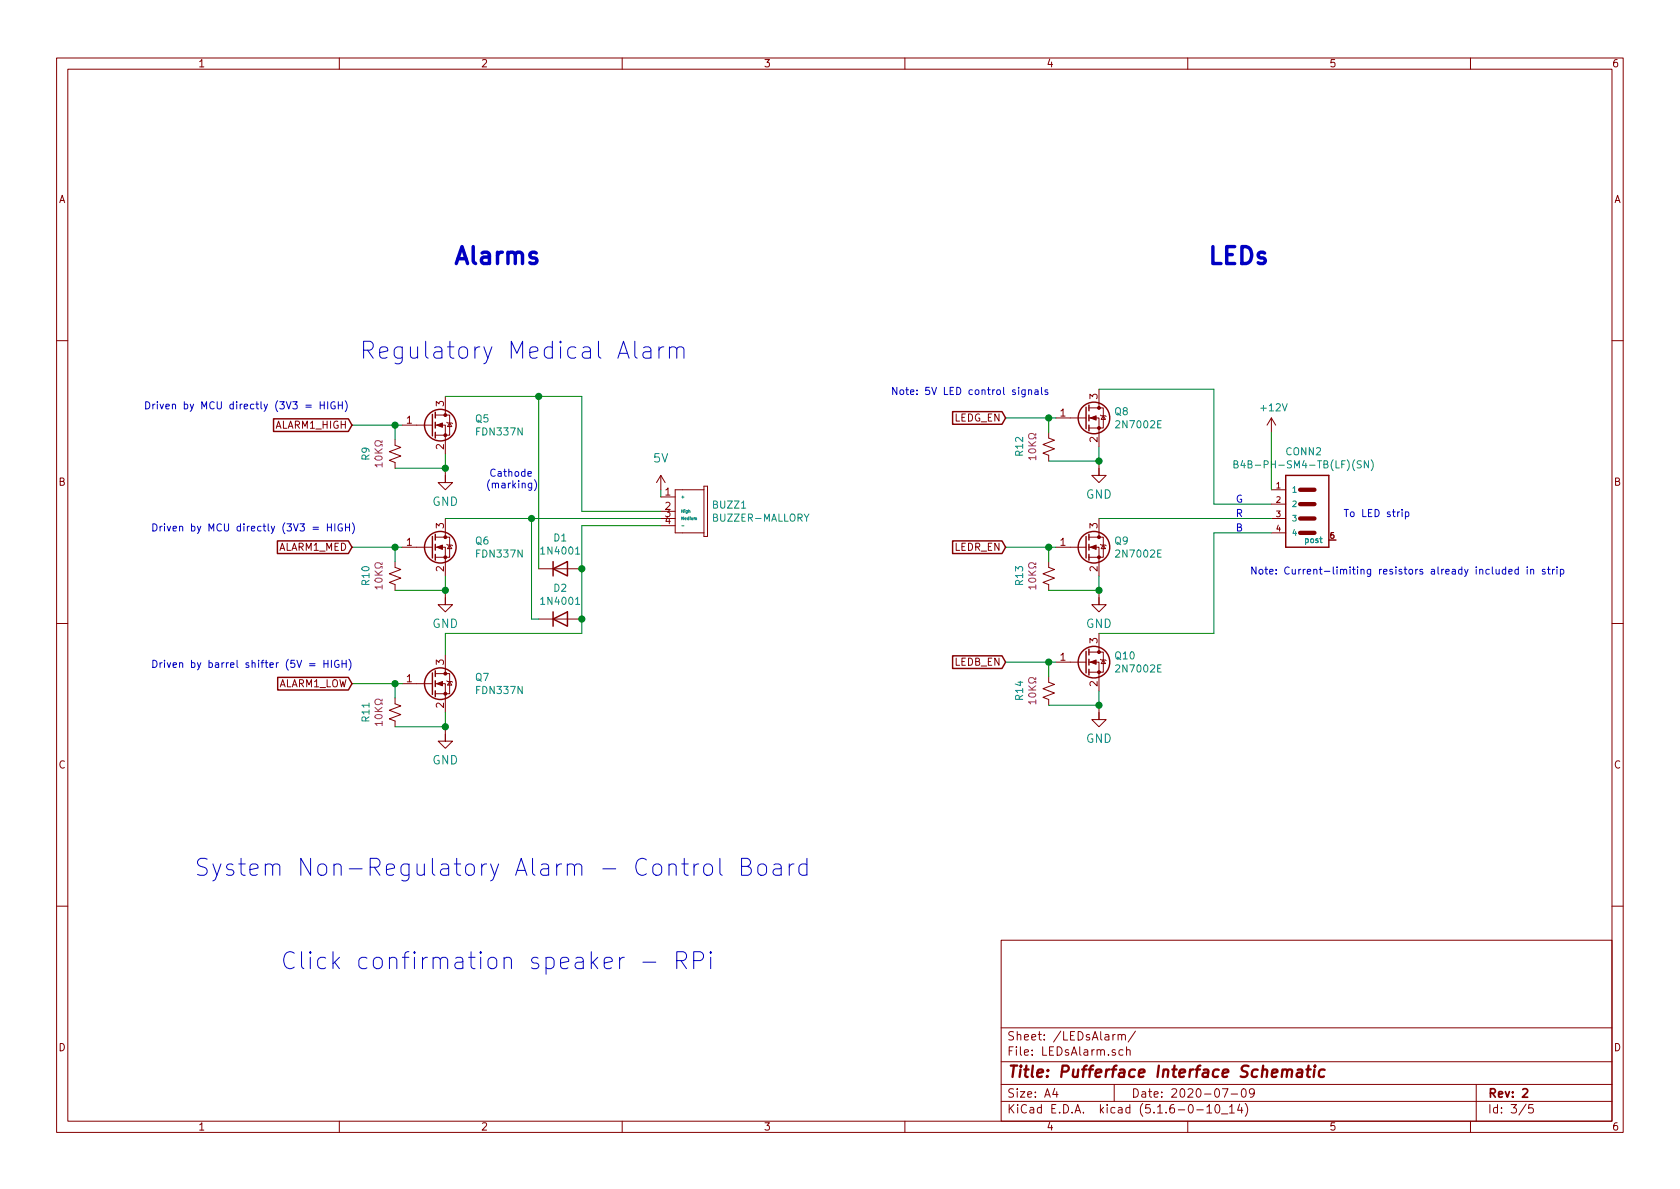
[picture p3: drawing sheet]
<svg xmlns="http://www.w3.org/2000/svg" width="297mm" height="210mm" viewBox="0 0 297 210" stroke-linecap="round" stroke-linejoin="round" font-family="sans-serif">
<g fill="none" stroke="#840000" stroke-width=".18">
<path d="M10 10.3h277v189.9h-277zM12 12.2h273v186.1h-273zM60 10.3v1.9M110 10.3v1.9M160 10.3v1.9M210 10.3v1.9M260 10.3v1.9M10 60.2h2M69.8 77.7v1l1.1 .4-2.1 .8 2.1 .7-2.1 .8 1 .4v1M71.1 75.2h5.4M77 75.2h1.7v5.1M77 73.4h2.5v3.6h-2.5"/>
<path d="M78.7 70.1v3.3M79 74.7l.1 .1h.8l.1 .1M79.5 74.8l.4 .6h-.8zM185.4 76.4v1.1l1 .3-2 .8 2 .8-2 .7 1 .4v1M186.7 73.9h5.3M192.5 73.9h1.8v5.1M192.5 72.1h2.6v3.6h-2.6M194.3 68.8v3.3M194.6 73.4l.1 .1h.8l.1 .2M195.1 73.5l.4 .7h-.8zM224.8 73.9l-.8 1.3M224.8 73.9v2.5"/>
<path d="M224.8 73.9l.8 1.3M285 60.2h2M69.8 99.3v1l1.1 .4-2.1 .8 2.1 .7-2.1 .8 1 .4v1M71.1 96.8h5.4M77 96.8h1.7v5M77 95h2.5v3.5h-2.5M78.7 82.8v2.5h-1.2l1.2 1.3 1.3-1.3h-1.3v-1.2M78.7 91.7v3.3M79 96.3l.1 .1h.8l.1 .1M79.5 96.4l.4 .6h-.8zM116.8 87.9h2.6M116.8 90.4h2.6"/>
<path d="M116.8 91.7h2.6M116.8 93h2.6M116.8 84.1l-.7 1.2M116.8 84.1l.8 1.2M116.8 84.1v2.5M119.4 86.6h1.2zM119.4 94.2h1.2zM119.4 86.6v7.6M120.6 86.6h3.9M120.6 94.2h3.9M124.5 86h.6v8.9h-.6zM185.4 99.3v1l1 .4-2 .8 2 .7-2 .8 1 .4v1"/>
<path d="M186.7 96.8h5.3M192.5 96.8h1.8v5M192.5 95h2.6v3.5h-2.6M194.3 81.5v2.6h-1.3l1.3 1.2 1.3-1.2h-1.3v-1.3M194.3 91.7v3.3M194.6 96.3l.1 .1h.8l.1 .1M195.1 96.4l.4 .6h-.8zM224.8 86.6h2.5M224.8 94.2h2.5M224.8 91.7h2.5M224.8 89.1h2.5M10 110.3h2"/>
<path d="M77 119.1h2.5v3.6h-2.5M78.7 104.4v2.5h-1.2l1.2 1.3 1.3-1.3h-1.3v-1.2M78.7 115.8v3.3M95.2 100.6h7.7M95.2 109.5h7.7M185.4 119.6v1l1 .4-2 .8 2 .7-2 .8 1 .4v1M186.7 117.1h5.3M192.5 117.1h1.8v5.1M192.5 115.3h2.6v3.6h-2.6M194.3 104.4v2.5h-1.3l1.3 1.3 1.3-1.3h-1.3v-1.2M194.3 112v3.3M194.6 116.6l.1 .1h.8l.1 .1"/>
<path d="M195.1 116.7l.4 .6h-.8zM285 110.3h2M69.8 123.4v1.1l1.1 .3-2.1 .8 2.1 .8-2.1 .7 1 .4v1M71.1 120.9h5.4M77 120.9h1.7v5.1M78.7 128.5v2.6h-1.2l1.2 1.2 1.3-1.2h-1.3v-1.3M79 120.4l.1 .1h.8l.1 .1M79.5 120.5l.4 .7h-.8zM194.3 124.7v2.5h-1.3l1.3 1.3 1.3-1.3h-1.3v-1.2M10 160.2h2M177 166.3h108v32h-108zM285 160.2h2"/>
<path d="M60 198.3v1.9M110 198.3v1.9M160 198.3v1.9M177 194.8h108M177 191.8h108M177 187.8h108M177 181.8h108M186.5 192.5l-.4 1h1M186.8 193v1M197 191.8v3M197.2 182.9l-.4 .2v.1M197.7 183.1l.2-.2 .4 .1v.9"/>
<path d="M197.7 182.9v1M198.3 183.1a.36 .36 0 0 1 .4-.2 .36 .36 0 0 1 .3 .2v.8M198.6 185.7l-.5-.1-.3 .3 .2 .6h.6M199.2 185.7l.2-.1 .4 .1v.9M199.2 185.1v1.5M200.8 182.3l-1.3 2M210 198.3v1.9M211.6 196.3h1.2M213.4 195.8l.4-.5v1.5M213.4 196.8h.8M215 195.4l.3-.1a.94 .94 0 0 1 0 1.5 .8 .8 0 0 1-.6-.6 .8 .8 0 0 1 .3-.8zM216 197h1.1"/>
<path d="M216.1 192.5h1l-.6 1.5M217.4 195.8l.4-.5v1.5M217.4 196.8h.8M217.7 193.5h1.1M219.2 195.2l-.4 1.1h.9M219.5 195.8v1M219.6 192.7l.4-.2a.94 .94 0 0 1 0 1.5 .82 .82 0 0 1-.4-1.3zM220.2 195.1a1.71 1.71 0 0 1 0 2.3M221.8 193.2l-.3 .3h-.3l-.3-.3v-.4l.2-.2 .4-.1 .2 .2a1.13 1.13 0 0 1-.2 1.2l-.4 .1M260 198.3v1.9M261 191.8v6.5M269.8 195.2l-1.2 2"/>
<path d="M271 195.3h-.7v.7l.2-.1 .5 .1 .1 .2-.1 .5-.2 .1-.5-.1"/>
</g>
<path d="M269.2 192.7l.3-.2h.3l.3 .5-.9 1h.9" fill="none" stroke="#840000" stroke-width=".3"/>
<path d="M226.8 189.3a.5 .5 0 0 1 .8 .1l-.1 1M227.6 189.4a.47 .47 0 0 1 .4-.3 .47 .47 0 0 1 .5 .3l-.2 1M229.4 189.2h.8l-.1 1.2M230.3 189.6l-.7 .1a.4 .4 0 0 0-.4 .3 .4 .4 0 0 0 .3 .4l.7-.1M231 189.1h.7M231.4 188.4l-.3 1.8 .1 .1 .4 .1M232.4 189.1l-.1 1.3M232.5 188.4l-.1 .1 .1 .1v-.2v.2M234.2 189.2a.68 .68 0 0 0-1 .3v.8l.3 .1 .6-.1" fill="none" stroke="#840000" stroke-width=".41"/>
<path d="M101.8 98h.7M120.5 93h.4M122.9 91.6h.2l.1 .3M142.2 90.9l.4 .7 .4-.7M218.2 82.1l.5-.1 .1-.2v-.2l-.6-.1v1.2h.5l.2-.2v-.2l-.3-.2M219.7 81.4l-.3 .9h.8M242 81.5v1.2l-.8-1.2v1.2M242.4 81.3a1.47 1.47 0 0 1 0 1.9M101.8 106.9h.7" fill="none" stroke="#008484" stroke-width=".18"/>
<g fill="none" stroke="#840000" stroke-width=".25">
<path d="M48.4 74.1h13.2l.6 1.1-.6 1.1h-13.2zM76.5 73.3v3.8M77 72.9v1M77 74.7v1M77 76.4v1.1M168.4 72.8h8.8l.6 1.1-.6 1.1h-8.8zM192 72v3.8M192.5 71.6v1M192.5 73.4v1M192.5 75.2v1M49 95.7h12.6l.6 1.1-.6 1.1h-12.6zM76.5 94.9v3.8"/>
<path d="M77 94.5v1M77 96.3v1M77 98v1.1M97.8 99.3v2.5M168.4 95.7h8.8l.6 1.1-.6 1.1h-8.8zM192 94.9v3.8M192.5 94.5v1M192.5 96.3v1M192.5 98v1.1M227.3 84.1h7.6v12.7h-7.6zM49.1 119.8h12.5l.6 1.1-.6 1.1h-12.5zM76.5 119v3.8"/>
<path d="M77 118.6v1M97.8 100.6l2.5-1.3v2.5zM97.8 109.5l2.5-1.3v2.5zM97.8 108.2v2.5M168.4 116h8.8l.6 1.1-.6 1.1h-8.8zM192 115.2v3.8M192.5 114.8v1M192.5 116.6v1M192.5 118.4v1M77 120.4v1M77 122.2v1"/>
<circle cx="77.9" cy="75.2" r="2.79"/>
<circle cx="193.4" cy="73.9" r="2.79"/>
<circle cx="77.9" cy="96.8" r="2.79"/>
<circle cx="193.4" cy="96.8" r="2.79"/>
<circle cx="193.4" cy="117.1" r="2.79"/>
<circle cx="77.9" cy="120.9" r="2.79"/>
</g>
<g fill="#840000" stroke="#840000" stroke-width=".18">
<path d="M77.2 96.8l1-.4v.7z"/>
<path d="M77.2 120.9l1-.4v.8z"/>
<path d="M77.2 75.2l1-.4v.8z"/>
<path d="M192.8 117.1l1-.4v.8z"/>
<path d="M192.8 73.9l1-.4v.8z"/>
<path d="M192.8 96.8l1-.4v.7z"/>
<circle cx="78.7" cy="98.5" r=".25"/>
<circle cx="78.7" cy="95" r=".25"/>
<circle cx="78.7" cy="122.7" r=".25"/>
<circle cx="78.7" cy="119.1" r=".25"/>
<circle cx="78.7" cy="77" r=".25"/>
<circle cx="78.7" cy="73.4" r=".25"/>
<circle cx="194.3" cy="118.9" r=".25"/>
<circle cx="194.3" cy="115.3" r=".25"/>
<circle cx="194.3" cy="75.7" r=".25"/>
<circle cx="194.3" cy="72.1" r=".25"/>
<circle cx="194.3" cy="98.5" r=".25"/>
<circle cx="194.3" cy="95" r=".25"/>
</g>
<g fill="none" stroke="#840084" stroke-width=".18">
<path d="M67.6 77.9v.3h-.3a.54 .54 0 0 0-.7-.3 .54 .54 0 0 0-.2 .8 .59 .59 0 0 0 .9-.1h.3v.3M183.1 76.7v.3h-.2a.54 .54 0 0 0-.7-.3 .54 .54 0 0 0-.3 .7 .59 .59 0 0 0 1-.1h.2v.3M67.6 99.5v.3h-.3a.54 .54 0 0 0-.7-.3 .54 .54 0 0 0-.2 .8 .59 .59 0 0 0 .9-.1h.3v.3M67.6 82.2h-1.3l.3 .4M67.6 81.9v.7M183.1 80.9h-1.2l.3 .4M183.1 99.5v.3h-.2a.54 .54 0 0 0-.7-.3 .54 .54 0 0 0-.3 .8 .59 .59 0 0 0 1-.1h.2v.3M183.1 80.6v.7M67.6 103.8h-1.3l.3 .4M67.6 103.4v.8M183.1 103.8h-1.2l.3 .4M183.1 119.8v.3h-.2a.54 .54 0 0 0-.7-.2 .54 .54 0 0 0-.3 .7 .59 .59 0 0 0 1-.1h.2v.3"/>
<path d="M183.1 103.4v.8M67.6 127.9h-1.3l.3 .4M67.6 123.6v.3h-.3a.54 .54 0 0 0-.7-.2 .54 .54 0 0 0-.2 .7 .59 .59 0 0 0 .9-.1h.3v.3M67.6 127.6v.7M183.1 124.1h-1.2l.3 .4M183.1 123.8v.7"/>
</g>
<path d="M229.9 94.2h2.5M229.9 91.7h2.5M229.9 89.1h2.5M229.9 86.6h2.5" fill="none" stroke="#840000" stroke-width=".76"/>
<g fill="none" stroke="#008400" stroke-width=".18">
<path d="M62.2 75.2h8.9M69.8 75.2v2.5M78.7 70.1h24.2v20.3h13.9M95.2 70.1v30.5M177.8 73.9h8.9M185.4 73.9v2.5M194.3 79v2.5h-8.9M194.3 68.8h20.3v20.3h10.2M224.8 76.4v10.2M62.2 96.8h8.9M69.8 96.8v2.5M78.7 91.7h38.1"/>
<path d="M78.7 80.3v2.5h-8.9M94 91.7v17.8h1.2M116.8 93h-13.9v19h-24.2v3.8M116.8 86.6v1.3M177.8 96.8h8.9M185.4 96.8v2.5M194.3 91.7h30.5M224.8 94.2h-10.2v17.8h-20.3M78.7 101.8v2.6h-8.9M177.8 117.1h8.9M185.4 117.1v2.5M194.3 101.8v2.6h-8.9"/>
<path d="M62.2 120.9h8.9M69.8 120.9v2.5M78.7 126v2.5h-8.9M194.3 122.2v2.5h-8.9"/>
</g>
<g fill="none" stroke="#0000c2" stroke-width=".18">
<path d="M56.6 71v1.3M56.6 71.6h.7M57.3 71v1.3M57.9 71v1.3M59.2 71.1a.59 .59 0 0 0-.7 .6 .59 .59 0 0 0 .7 .6l.1-.5h-.3M59.8 71.6h.7M59.8 71v1.3M60.5 71v1.3M61 70.9a1.47 1.47 0 0 1 0 1.9M112.2 60.3v2.6l.2 .3 .2 .1M113.8 61.5l.3-.2h.6l.2 .2 .2 .3v1.5M115.1 62l-.3 .2h-.7a.59 .59 0 0 0-.5 .6 .59 .59 0 0 0 .5 .5h.7l.3-.1"/>
<path d="M116.5 61.3v2M117.4 61.3a.77 .77 0 0 0-.9 .6M118.4 61.6a.76 .76 0 0 1 1.3 .2v1.5M118.4 61.3v2M119.7 61.8l.1-.3 .3-.2h.4l.3 .2 .1 .3v1.5M181.3 68.9v1l-.3 .3-.3-.1M181.3 69l-.4-.1-.3 .3 .2 .5h.5M181.9 69.1l.1-.2 .3 .1 .1 .8M181.9 68.9v.9M183 69h.5v.8M183.5 69.2l-.4 .1-.1 .2v.2h.5M184.1 68.5v1.1l.2 .2"/>
<path d="M185.2 69l-.3-.1-.1 .2v.2l.4 .1v.3h-.4M57.9 92.6v1.3M57.9 93.2h.7M58.6 92.6v1.3M59.2 92.6v1.3M60.5 92.7a.59 .59 0 0 0-.7 .6 .59 .59 0 0 0 .7 .5v-.4h-.2M61.1 93.2h.7M61.1 92.6v1.3M61.8 92.6v1.3M62.3 92.5a1.47 1.47 0 0 1 0 1.9M86.6 84.8a1.47 1.47 0 0 0 0 2M87.6 83.1a.51 .51 0 0 0-.7 0 .51 .51 0 0 0-.1 .6 .46 .46 0 0 0 .2 .5 .46 .46 0 0 0 .6-.1"/>
<path d="M247.9 90.1v.1M247.9 90.5v.9M248.5 90.6l.4-.1 .2 .2-.1 .6h-.5M248.5 90.5v1.3M54.7 117.4h1M54.7 117.7h1M57.3 117.4h.7M57.3 116.8v1.2M58 116.8v1.2M58.6 116.8v1.2M59.9 116.8a.59 .59 0 0 0-.8 .6 .59 .59 0 0 0 .8 .6v-.5h-.2M60.5 117.4h.7"/>
<path d="M60.5 116.8v1.2M61.2 116.8v1.2M61.7 116.6a1.47 1.47 0 0 1 0 1.9M264.5 100.7l.1 .8h.3l.2-.1M265.1 100.7v.8M266.2 100.7h-.3l-.3 .2 .1 .6h.5M266.2 100.2v1.3M266.8 101.1l.6-.1-.1-.3h-.3l-.2 .2v.6h.5M268.5 100.7h-.4l-.3 .2 .2 .6h.5M268.5 100.2v1.3M270 100.2v.2M270 100.7v.8"/>
<path d="M270.6 100.8l.2-.1h.3l.1 .8M270.6 100.7v.8M273.2 100.7h-.3l-.2 .2v.1l.5 .2v.3h-.5M273.6 100.7h.5M273.8 100.2v1.1l.3 .2M274.5 100.7v.8M274.9 100.7l-.4 .2M275.3 100.2v.2M275.3 100.7v.8M275.9 100.7h.4l.2 .2-.1 .6h-.5M275.9 100.7v1.2M120.5 152.8h1.2"/>
<path d="M121 151.8v2.6l.1 .2 .6 .2M122.7 152.8v2M123.5 152.8a.77 .77 0 0 0-.8 .6M124.6 153.1a.81 .81 0 0 1 .8-.3 .81 .81 0 0 1 .6 .6v.8a.81 .81 0 0 1-.8 .6 .81 .81 0 0 1-.8-.6v-.8zM127.3 151.8v2.6l.1 .2 .3 .2M131.1 153.2h1a.73 .73 0 0 0 .6-.7 .73 .73 0 0 0-.6-.7h-1v3h1.2a.8 .8 0 0 0 .6-.9 .8 .8 0 0 0-.8-.7M134.1 153.1a.81 .81 0 0 1 .8-.3 .81 .81 0 0 1 .6 .6v.8a.8 .8 0 0 1-.7 .6 .8 .8 0 0 1-.8-.6v-.8zM136.8 152.9l.3-.1h.6l.3 .1 .1 .3v1.6M138.1 153.5l-.3 .1h-.7a.59 .59 0 0 0-.4 .6 .59 .59 0 0 0 .4 .6h.7l.3-.2M139.5 152.8v2M140.4 152.8a.77 .77 0 0 0-.9 .6M142.7 152.9l-.3-.1h-.6l-.3 .1-.3 .5v.8l.3 .4 .3 .2h.6l.3-.2"/>
<path d="M142.7 151.8v3M110.4 169.3a.77 .77 0 0 0-.8 .6M113.7 170.1h2.3M119.7 169.9h1.1a.81 .81 0 0 0 .6-.8 .81 .81 0 0 0-.6-.8h-1.1v3M120.4 169.9l1 1.4M122.7 169.9h1.1a.81 .81 0 0 0 .6-.8 .81 .81 0 0 0-.6-.8h-1.1v3M125.7 168.3l-.2 .1 .2 .2 .1-.2-.1-.1v.3M125.7 169.3v2"/>
</g>
<g fill="#008400" stroke="#008400" stroke-width=".25">
<circle cx="185.4" cy="117.1" r=".51"/>
<circle cx="185.4" cy="73.9" r=".51"/>
<circle cx="185.4" cy="96.8" r=".51"/>
<circle cx="102.9" cy="109.5" r=".51"/>
<circle cx="102.9" cy="100.6" r=".51"/>
<circle cx="69.9" cy="75.2" r=".51"/>
<circle cx="69.9" cy="120.9" r=".51"/>
<circle cx="69.9" cy="96.8" r=".51"/>
<circle cx="95.3" cy="70.1" r=".51"/>
<circle cx="94" cy="91.7" r=".51"/>
<circle cx="78.7" cy="82.8" r=".51"/>
<circle cx="78.7" cy="104.4" r=".51"/>
<circle cx="78.7" cy="128.5" r=".51"/>
<circle cx="194.3" cy="81.5" r=".51"/>
<circle cx="194.3" cy="104.4" r=".51"/>
<circle cx="194.3" cy="124.7" r=".51"/>
</g>
<g font-size="4.2" fill="#0000c2">
<text x="80" y="46.8">Alarms</text>
<text x="213.4" y="46.8">LEDs</text>
<text x="63.5" y="63.5">Regulatory Medical Alarm</text>
<text x="34.3" y="154.9">System Non-Regulatory Alarm - Control Board</text>
<text x="49.5" y="171.4">Click confirmation speaker - RPi</text>
</g>
<text font-size="2.8" fill="#840000" x="178" y="190.5">Title: Pufferface Interface Schematic</text>
<g font-size="2.1" fill="#008484">
<text x="115.6" y="81.8">5V</text>
<text x="76.4" y="89.5">GND</text>
<text x="192" y="88.2">GND</text>
<text x="76.4" y="111">GND</text>
<text x="192" y="111">GND</text>
<text x="192" y="131.4">GND</text>
<text x="76.4" y="135.2">GND</text>
</g>
<g font-size="2.1" fill="#840000">
<text x="178" y="184">Sheet: /LEDsAlarm/</text>
<text x="178" y="186.7">File: LEDsAlarm.sch</text>
<text x="178" y="196.9">KiCad E.D.A. kicad (5.1.6-0-10_14)</text>
<text x="178" y="194.1">Size: A4</text>
<text x="200" y="194.1">Date: 2020-07-09</text>
<text x="263" y="194.1">Rev: 2</text>
<text x="263" y="196.9">Id: 3/5</text>
</g>
<g font-size="1.8" fill="#840000">
<text x="35" y="11.9">1</text>
<text x="85" y="11.9">2</text>
<text x="135" y="11.9">3</text>
<text x="185" y="11.9">4</text>
<text x="235" y="11.9">5</text>
<text x="285" y="11.9">6</text>
<text x="10.4" y="35.9">A</text>
<text x="285.4" y="35.9">A</text>
<text x="78.5" y="71.9" transform="rotate(-90 78.5 71.9)">3</text>
<text x="194.1" y="70.6" transform="rotate(-90 194.1 70.6)">3</text>
<text x="48.7" y="75.8">ALARM1_HIGH</text>
<text x="71.9" y="74.9">1</text>
<text x="168.7" y="74.5">LEDG_EN</text>
<text x="187.5" y="73.7">1</text>
<text x="78.5" y="79.5" transform="rotate(-90 78.5 79.5)">2</text>
<text x="194.1" y="78.2" transform="rotate(-90 194.1 78.2)">2</text>
<text x="10.4" y="85.9">B</text>
<text x="117.6" y="87.6">1</text>
<text x="285.4" y="85.9">B</text>
<text x="78.5" y="93.4" transform="rotate(-90 78.5 93.4)">3</text>
<text x="117.6" y="90.2">2</text>
<text x="117.6" y="91.4">3</text>
<text x="117.6" y="92.7">4</text>
<text x="194.1" y="93.4" transform="rotate(-90 194.1 93.4)">3</text>
<text x="49.1" y="97.4">ALARM1_MED</text>
<text x="71.9" y="96.5">1</text>
<text x="78.5" y="101.1" transform="rotate(-90 78.5 101.1)">2</text>
<text x="168.8" y="97.4">LEDR_EN</text>
<text x="187.5" y="96.5">1</text>
<text x="194.1" y="101.1" transform="rotate(-90 194.1 101.1)">2</text>
<text x="194.1" y="113.8" transform="rotate(-90 194.1 113.8)">3</text>
<text x="78.5" y="117.6" transform="rotate(-90 78.5 117.6)">3</text>
<text x="168.8" y="117.7">LEDB_EN</text>
<text x="187.5" y="116.8">1</text>
<text x="49" y="121.5">ALARM1_LOW</text>
<text x="71.9" y="120.6">1</text>
<text x="78.5" y="125.2" transform="rotate(-90 78.5 125.2)">2</text>
<text x="194.1" y="121.4" transform="rotate(-90 194.1 121.4)">2</text>
<text x="10.4" y="135.9">C</text>
<text x="285.4" y="135.9">C</text>
<text x="10.4" y="185.9">D</text>
<text x="285.4" y="185.9">D</text>
<text x="35" y="199.9">1</text>
<text x="85" y="199.9">2</text>
<text x="135" y="199.9">3</text>
<text x="185" y="199.9">4</text>
<text x="235" y="199.9">5</text>
<text x="285" y="199.9">6</text>
</g>
<g font-size="1.8" fill="#0000c2">
<text x="157.5" y="69.8">Note: 5V LED control signals</text>
<text x="25.4" y="72.4">Driven by MCU directly (3V3 = HIGH)</text>
<text x="87.2" y="86.4">(marking)</text>
<text x="87.7" y="84.3">Cathode</text>
<text x="218.4" y="88.9">G</text>
<text x="26.7" y="94">Driven by MCU directly (3V3 = HIGH)</text>
<text x="218.4" y="91.4">R</text>
<text x="218.4" y="94">B</text>
<text x="237.5" y="91.4">To LED strip</text>
<text x="221" y="101.6">Note: Current-limiting resistors already included in strip</text>
<text x="26.7" y="118.1">Driven by barrel shifter (5V = HIGH)</text>
</g>
<g font-size="1.8" fill="#008484">
<text x="84.1" y="74.7">Q5</text>
<text x="84.4" y="77">FDN337N</text>
<text x="197.1" y="73.4">Q8</text>
<text x="197.6" y="75.7">2N7002E</text>
<text x="223.1" y="72.7">+12V</text>
<text x="65.3" y="81.4" transform="rotate(-90 65.3 81.4)">R9</text>
<text x="180.9" y="80.6" transform="rotate(-90 180.9 80.6)">R12</text>
<text x="220.1" y="82.8">B4B-PH-SM4-TB(LF)(SN)</text>
<text x="227.4" y="80.5">CONN2</text>
<text x="126.1" y="89.9">BUZZ1</text>
<text x="97.9" y="95.8">D1</text>
<text x="126.3" y="92.2">BUZZER-MALLORY</text>
<text x="84.1" y="96.3">Q6</text>
<text x="84.4" y="98.6">FDN337N</text>
<text x="96" y="98.1">1N4001</text>
<text x="197.1" y="96.3">Q9</text>
<text x="197.6" y="98.6">2N7002E</text>
<text x="65.3" y="103.4" transform="rotate(-90 65.3 103.4)">R10</text>
<text x="96" y="107">1N4001</text>
<text x="97.9" y="104.6">D2</text>
<text x="180.9" y="103.4" transform="rotate(-90 180.9 103.4)">R13</text>
<text x="197.2" y="116.6">Q10</text>
<text x="197.6" y="118.9">2N7002E</text>
<text x="84.1" y="120.4">Q7</text>
<text x="84.4" y="122.7">FDN337N</text>
<text x="180.9" y="123.8" transform="rotate(-90 180.9 123.8)">R14</text>
<text x="65.3" y="127.6" transform="rotate(-90 65.3 127.6)">R11</text>
</g>
<g font-size="1.8" fill="#840084">
<text x="67.6" y="81.9" transform="rotate(-90 67.6 81.9)">10K</text>
<text x="183.2" y="80.6" transform="rotate(-90 183.2 80.6)">10K</text>
<text x="67.6" y="103.5" transform="rotate(-90 67.6 103.5)">10K</text>
<text x="183.2" y="103.5" transform="rotate(-90 183.2 103.5)">10K</text>
<text x="183.2" y="123.8" transform="rotate(-90 183.2 123.8)">10K</text>
<text x="67.6" y="127.6" transform="rotate(-90 67.6 127.6)">10K</text>
</g>
<g font-size="1.4" fill="#840000">
<text x="225.7" y="86.4">1</text>
<text x="225.7" y="88.9">2</text>
<text x="225.7" y="91.4">3</text>
<text x="225.7" y="94">4</text>
<text x="235.2" y="95.2">5</text>
</g>
<g font-size="1.4" fill="#008484">
<text x="228.3" y="87.1">1</text>
<text x="228.3" y="89.7">2</text>
<text x="228.3" y="92.2">3</text>
<text x="228.3" y="94.7">4</text>
<text x="230.9" y="96">post</text>
</g>
<g font-size=".7" fill="#008484">
<text x="120.4" y="88.1">+</text>
<text x="120.4" y="90.7">High</text>
<text x="120.4" y="91.9">Medium</text>
</g>
</svg>
